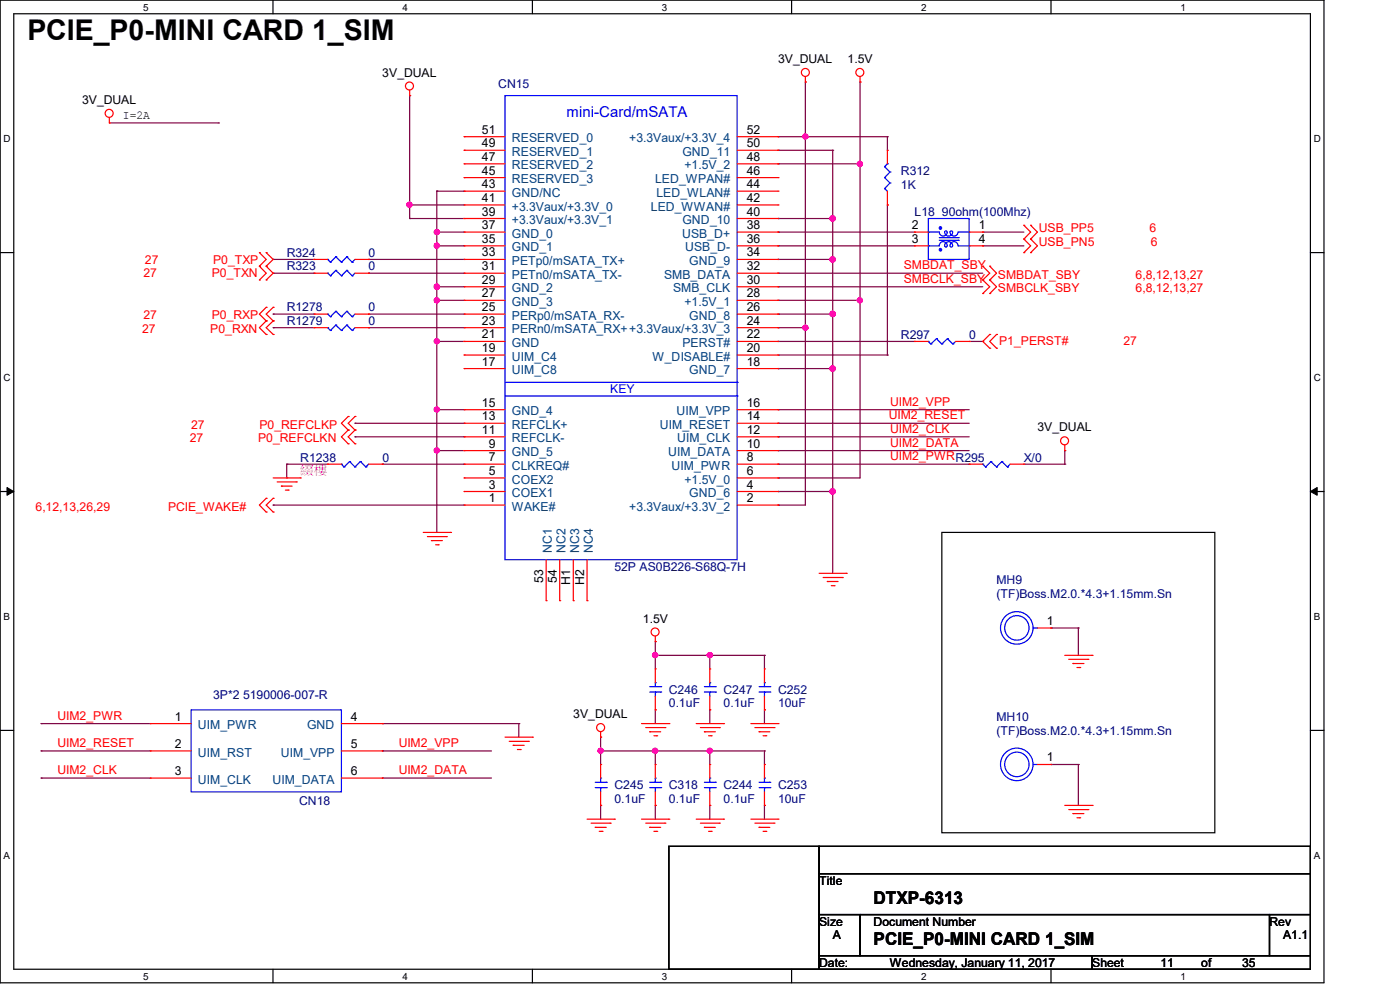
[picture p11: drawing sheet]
<svg xmlns="http://www.w3.org/2000/svg" width="297mm" height="210mm" viewBox="0 0 297 210" stroke-linecap="round" stroke-linejoin="round" font-family="sans-serif">
<path d="M0 0h280.9v208.5h-280.9zM2.9 2.9h275.1v202.7h-275.1z" fill="none" stroke="#000" stroke-width=".25"/>
<g fill="#fff">
<path d="M30.4 .3h1.1v2.4h-1.1z"/>
<path d="M30.4 205.9h1.1v2.3h-1.1z"/>
</g>
<path d="M57.9 0v2.9M57.9 205.6v2.9" fill="none" stroke="#000" stroke-width=".25"/>
<g fill="#fff">
<path d="M85.4 .3h1.1v2.4h-1.1z"/>
<path d="M85.4 205.9h1.1v2.3h-1.1z"/>
</g>
<path d="M112.9 0v2.9M112.9 205.6v2.9" fill="none" stroke="#000" stroke-width=".25"/>
<g fill="#fff">
<path d="M140.4 .3h1.2v2.4h-1.2z"/>
<path d="M140.4 205.9h1.2v2.3h-1.2z"/>
</g>
<path d="M167.9 0v2.9M167.9 205.6v2.9" fill="none" stroke="#000" stroke-width=".25"/>
<g fill="#fff">
<path d="M195.4 .3h1.2v2.4h-1.2z"/>
<path d="M195.4 205.9h1.2v2.3h-1.2z"/>
</g>
<path d="M223 0v2.9M223 205.6v2.9" fill="none" stroke="#000" stroke-width=".25"/>
<g fill="#fff">
<path d="M250.4 .3h1.2v2.4h-1.2z"/>
<path d="M250.4 205.9h1.2v2.3h-1.2z"/>
<path d="M.8 28.2h1.4v2.4h-1.4z"/>
<path d="M278.7 28.2h1.5v2.4h-1.5z"/>
<path d="M.8 78.9h1.4v2.3h-1.4z"/>
<path d="M278.7 78.9h1.5v2.3h-1.5z"/>
</g>
<path d="M0 53.6h2.9M278 53.6h2.9" fill="none" stroke="#000" stroke-width=".25"/>
<g fill="#fff">
<path d="M.8 129.6h1.3v2.3h-1.3z"/>
<path d="M278.7 129.6h1.4v2.3h-1.4z"/>
</g>
<path d="M0 104.3h2.9M278 104.3h2.9" fill="none" stroke="#000" stroke-width=".25"/>
<path d="M1.5 103.4l1.4 .9-1.4 .8zM278 104.3l1.4-.9v1.7z" fill="#000" stroke="#000" stroke-width=".21"/>
<g fill="#fff">
<path d="M.8 180.3h1.3v2.3h-1.3z"/>
<path d="M278.7 180.3h1.4v2.3h-1.4z"/>
</g>
<path d="M199.8 112.9h57.9v63.8h-57.9zM0 154.9h2.9M278 154.9h2.9M141.9 179.5h31.9v26.1h-31.9zM173.8 179.5h104.2v5.8h-104.2zM173.8 185.3h104.2v8.7h-104.2zM173.8 194h8.7v8.7h-8.7zM182.5 194h86.8v8.7h-86.8zM269.3 194h8.7v8.7h-8.7zM173.8 202.7h57.9v2.9h-57.9zM231.7 202.7h46.3v2.9h-46.3z" fill="none" stroke="#000" stroke-width=".25"/>
<g fill="none" stroke="#800040" stroke-width=".25">
<path d="M170.9 17.4h.1M170.9 17.4v89.7h-5.8M182.5 17.4h.1M182.5 17.4v84h-17.4M23.2 26.1h23.2M46.4 26.1h.1M86.9 20.3h.1M86.9 20.3v26.1M165.1 29h.1M165.1 31.9h.1M165.1 34.8h.1M165.1 29h23.2"/>
<path d="M165.1 31.9h11.6M165.1 34.8h17.4M170.9 29h.1M176.7 31.9h.1M176.7 31.9v89.7M182.5 34.8h.1M188.3 29h.1M188.3 29v2.9M58 55h.1M58 58h.1M58 55h8.6M58 58h8.6"/>
<path d="M78.2 55h.1M78.2 58h.1M78.2 55h20.3M78.2 58h20.3M86.9 43.5h.1M86.9 46.4h.1M86.9 43.5h11.6M86.9 46.4h11.6M92.7 40.6h.1M92.7 49.2h.1M92.7 52.2h.1M92.7 52.2h5.8"/>
<path d="M92.7 49.2h5.8M92.7 40.6h5.8M92.7 40.6v72.3M165.1 58h.1M165.1 52.2h.1M165.1 49.2h.1M165.1 46.4h.1M165.1 55h.1M165.1 55h11.6M165.1 58h43.4M165.1 52.2h28.9M165.1 49.2h28.9"/>
<path d="M165.1 46.4h11.6M176.7 46.4h.1M176.7 55h.1M188.3 43.5h.1M188.3 43.5v31.8M208.5 52.2h.1M208.5 49.2h.1M208.5 52.2h8.7M208.5 49.2h8.7M58 66.6h.1M58 69.5h.1M58 66.6h8.6"/>
<path d="M58 69.5h8.6M78.2 69.5h.1M78.2 66.6h.1M78.2 66.6h20.3M78.2 69.5h20.3M92.7 60.8h.1M92.7 63.7h.1M92.7 72.4h.1M92.7 72.4h5.8M92.7 60.8h5.8M92.7 63.7h5.8M165.1 72.4h.1"/>
<path d="M165.1 60.8h.1M165.1 69.5h.1M165.1 66.6h.1M165.1 78.2h.1M165.1 63.7h.1M165.1 66.6h11.6M165.1 69.5h5.8M165.1 72.4h28.9M165.1 60.8h43.4M165.1 63.7h17.4M165.1 78.2h11.6M165.1 75.3h23.2"/>
<path d="M170.9 69.5h.1M176.7 66.6h.1M176.7 78.2h.1M182.5 63.7h.1M188.3 75.3h.1M205.6 72.4h2.9M208.5 72.4h.1M60.8 98.5h.1M60.8 98.5h8.7M60.8 98.5v2.9M75.3 89.8h.1M75.3 92.7h.1"/>
<path d="M75.3 89.8h23.2M75.3 92.7h23.2M81.1 98.5h.1M81.1 98.5h17.4M92.7 95.6h.1M92.7 86.9h.1M92.7 95.6h5.8M92.7 86.9h5.8M165.1 95.6h.1M165.1 98.5h.1M165.1 86.9h.1M165.1 89.8h.1"/>
<path d="M165.1 92.7h.1M165.1 89.8h40.5M165.1 92.7h40.5M165.1 95.6h40.5M165.1 98.5h40.5M165.1 86.9h40.5M217.2 98.5h8.7M225.9 98.5h.1M225.9 95.6h.1M225.9 95.6v2.9M58 107.1h.1M58 107.1h40.5"/>
<path d="M60.8 101.4h.1M165.1 107.1h.1M165.1 104.3h.1M165.1 101.4h.1M165.1 104.3h11.6M176.7 104.3h.1M139 136.1h.1M139 139h.1M139 136.1v5.8M139 139h23.2M150.6 139h.1M150.6 139v2.9"/>
<path d="M162.2 139h.1M162.2 139v2.9M223 133.2h.1M223 133.2h5.8M228.8 133.2h.1M228.8 133.2v5.8M8.7 153.5h.1M8.7 159.3h.1M8.7 159.3h23.2M8.7 153.5h23.2M81.1 159.3h.1M81.1 153.5h.1"/>
<path d="M81.1 159.3h23.2M81.1 153.5h29M110.1 153.5h.1M110.1 153.5v2.9M127.4 159.3h.1M127.4 156.4h.1M127.4 159.3h34.8M127.4 156.4v5.8M139 150.6h.1M139 159.3h.1M139 150.6v2.9M139 159.3v2.9"/>
<path d="M150.6 150.6h.1M150.6 159.3h.1M150.6 150.6v2.9M150.6 159.3v2.9M162.2 150.6h.1M162.2 159.3h.1M162.2 150.6v2.9M162.2 159.3v2.9M8.7 165.1h.1M8.7 165.1h23.2M81.1 165.1h.1M81.1 165.1h23.2"/>
<path d="M127.4 170.9h.1M127.4 170.9v2.9M139 170.9h.1M139 170.9v2.9M150.6 170.9h.1M150.6 170.9v2.9M162.2 170.9h.1M162.2 170.9v2.9M223 162.2h.1M223 162.2h5.8M228.8 162.2h.1M228.8 162.2v8.7"/>
</g>
<g fill="#f0f" stroke="#f0f" stroke-width=".25">
<circle cx="150.6" cy="139" r=".54"/>
<circle cx="139" cy="139" r=".54"/>
<circle cx="150.6" cy="159.3" r=".54"/>
<circle cx="139" cy="159.3" r=".54"/>
<circle cx="127.4" cy="159.3" r=".54"/>
<circle cx="170.9" cy="29" r=".54"/>
<circle cx="170.9" cy="69.5" r=".54"/>
<circle cx="92.7" cy="95.5" r=".54"/>
<circle cx="92.7" cy="49.2" r=".54"/>
<circle cx="92.7" cy="60.8" r=".56"/>
<circle cx="92.7" cy="52.1" r=".54"/>
<circle cx="92.7" cy="63.7" r=".54"/>
<circle cx="92.7" cy="72.4" r=".54"/>
<circle cx="92.7" cy="86.9" r=".54"/>
<circle cx="176.6" cy="55" r=".57"/>
<circle cx="176.6" cy="46.3" r=".57"/>
<circle cx="176.6" cy="66.6" r=".57"/>
<circle cx="176.6" cy="104.2" r=".57"/>
<circle cx="86.9" cy="43.4" r=".54"/>
<circle cx="182.4" cy="63.7" r=".54"/>
<circle cx="182.4" cy="34.8" r=".54"/>
<circle cx="176.6" cy="78.2" r=".57"/>
</g>
<g fill="none" stroke="#f00" stroke-width=".25">
<path d="M86.9 19.1v1.2M170.9 17.4h.1M170.9 16.3v1.1M182.5 17.4h.1M182.5 16.3v1.1M23.2 26.1h.1M23.2 24.9v1.2M86.9 20.3h.1M98.5 37.7h.1M98.5 34.8h.1M98.5 31.9h.1M98.5 29h.1"/>
<path d="M98.5 37.7h8.6M98.5 34.8h8.6M98.5 31.9h8.6M98.5 29h8.6M156.4 37.7h8.7M156.4 34.8h8.7M156.4 31.9h8.7M156.4 29h8.7M165.1 37.7h.1M165.1 34.8h.1M165.1 31.9h.1M165.1 29h.1"/>
<path d="M188.3 31.9h.1M188.3 31.9v2.9M55 56.5h.1M55 53.6h.1M55 59.4h.1M55 53.6l1.5 1.4-1.5 1.5M55 56.5l1.5 1.5-1.5 1.4M56.5 53.6h.1M56.5 56.5h.1M56.5 59.4h.1M56.5 53.6l1.5 1.4-1.5 1.5M56.5 56.5l1.5 1.5-1.5 1.4"/>
<path d="M66.6 55h.1M66.6 58h.1M66.6 58h2.9M66.6 55h2.9M75.3 58h2.9M75.3 55h2.9M78.2 55h.1M78.2 58h.1M98.5 58h.1M98.5 55h.1M98.5 52.2h.1M98.5 49.2h.1"/>
<path d="M98.5 46.4h.1M98.5 43.5h.1M98.5 40.6h.1M98.5 49.2h8.6M98.5 52.2h8.6M98.5 58h8.6M98.5 55h8.6M98.5 46.4h8.6M98.5 43.5h8.6M98.5 40.6h8.6M156.4 49.2h8.7M156.4 52.2h8.7"/>
<path d="M156.4 58h8.7M156.4 55h8.7M156.4 46.4h8.7M156.4 43.5h8.7M156.4 40.6h8.7M165.1 58h.1M165.1 55h.1M165.1 52.2h.1M165.1 49.2h.1M165.1 46.4h.1M165.1 43.5h.1M165.1 40.6h.1"/>
<path d="M188.3 43.5h.1M188.3 40.6v2.9M194 49.2h.1M194 52.2h.1M194 49.2h2.9M194 52.2h2.9M205.6 49.2h2.9M205.6 52.2h2.9M208.5 56.5h.1M208.5 59.4h.1M208.5 52.2h.1M208.5 49.2h.1"/>
<path d="M208.5 56.5l1.5 1.5-1.5 1.4M208.5 59.4l1.5 1.4-1.5 1.5M210 56.5h.1M210 59.4h.1M210 56.5l1.4 1.5-1.4 1.4M210 59.4l1.4 1.4-1.4 1.5M217.2 50.7h.1M217.2 47.8h.1M217.2 53.6h.1M217.2 47.8l1.5 1.4-1.5 1.5M217.2 50.7l1.5 1.5-1.5 1.4M218.7 50.7h.1"/>
<path d="M218.7 47.8h.1M218.7 53.6h.1M218.7 50.7l1.4 1.5-1.4 1.4M218.7 47.8l1.4 1.4-1.4 1.5M56.5 68.1h.1M56.5 71h.1M56.5 65.2h.1M56.5 68.1l-1.5 1.4 1.5 1.5M56.5 65.2l-1.5 1.4 1.5 1.5M58 68.1h.1M58 71h.1M58 65.2h.1"/>
<path d="M58 68.1l-1.5 1.4 1.5 1.5M58 65.2l-1.5 1.4 1.5 1.5M66.6 66.6h.1M66.6 69.5h.1M66.6 66.6h2.9M66.6 69.5h2.9M75.3 66.6h2.9M75.3 69.5h2.9M78.2 66.6h.1M78.2 69.5h.1M98.5 78.2h.1M98.5 75.3h.1"/>
<path d="M98.5 72.4h.1M98.5 69.5h.1M98.5 66.6h.1M98.5 63.7h.1M98.5 60.8h.1M98.5 66.6h8.6M98.5 78.2h8.6M98.5 75.3h8.6M98.5 72.4h8.6M98.5 69.5h8.6M98.5 63.7h8.6M98.5 60.8h8.6"/>
<path d="M156.4 66.6h8.7M156.4 78.2h8.7M156.4 75.3h8.7M156.4 72.4h8.7M156.4 69.5h8.7M156.4 63.7h8.7M156.4 60.8h8.7M165.1 78.2h.1M165.1 75.3h.1M165.1 72.4h.1M165.1 69.5h.1M165.1 66.6h.1"/>
<path d="M165.1 63.7h.1M165.1 60.8h.1M194 72.4h.1M194 72.4h2.9M202.7 72.4h2.9M205.6 72.4h.1M208.5 62.3h.1M210 62.3h.1M210 71h.1M210 73.9h.1M210 71l-1.5 1.4 1.5 1.5M211.4 73.9h.1"/>
<path d="M211.4 71h.1M211.4 71l-1.4 1.4 1.4 1.5M69.5 98.5h.1M69.5 98.5h2.9M73.9 91.2h.1M73.9 94.1h.1M73.9 88.3h.1M73.9 91.2l-1.5 1.5 1.5 1.4M73.9 88.3l-1.5 1.5 1.5 1.4M75.3 91.2h.1M75.3 94.1h.1M75.3 88.3h.1"/>
<path d="M75.3 91.2l-1.4 1.5 1.4 1.4M75.3 88.3l-1.4 1.5 1.4 1.4M78.2 98.5h2.9M81.1 98.5h.1M98.5 98.5h.1M98.5 95.6h.1M98.5 92.7h.1M98.5 89.8h.1M98.5 86.9h.1M98.5 98.5h8.6M98.5 95.6h8.6M98.5 92.7h8.6"/>
<path d="M98.5 89.8h8.6M98.5 86.9h8.6M156.4 98.5h8.7M156.4 95.6h8.7M156.4 92.7h8.7M156.4 89.8h8.7M156.4 86.9h8.7M165.1 98.5h.1M165.1 95.6h.1M165.1 92.7h.1M165.1 89.8h.1M165.1 86.9h.1"/>
<path d="M205.6 98.5h.1M205.6 98.5h2.9M214.3 98.5h2.9M217.2 98.5h.1M225.9 95.6h.1M225.9 94.4v1.2M56.5 105.7h.1M56.5 108.6h.1M56.5 105.7l-1.5 1.4 1.5 1.5M58 105.7h.1M58 108.6h.1M58 101.4h5.7"/>
<path d="M58 105.7l-1.5 1.4 1.5 1.5M58.8 102.2h4.1M59.7 103.1h.1M59.7 103.1h2.3M60.5 104h.6M61.1 104h.1M62.9 102.2h.1M63.7 101.4h.1M89.8 112.9h5.8M90.7 113.8h4M91.5 114.7h.1M91.5 114.7h2.4"/>
<path d="M92.4 115.6h.6M93 115.6h.1M94.7 113.8h.1M95.6 112.9h.1M98.5 107.1h.1M98.5 104.3h.1M98.5 101.4h.1M98.5 101.4h8.6M98.5 107.1h8.6M98.5 104.3h8.6M115.9 118.7v8.7M118.7 118.7v8.7"/>
<path d="M121.6 118.7v8.7M124.5 118.7v8.7M156.4 101.4h8.7M156.4 107.1h8.7M156.4 104.3h8.7M165.1 107.1h.1M165.1 104.3h.1M165.1 101.4h.1M115.9 127.4h.1M118.7 127.4h.1M121.6 127.4h.1M124.5 127.4h.1"/>
<path d="M139 136.1h.1M139 135v1.1M173.8 121.6h5.7M174.6 122.5h4.1M175.5 123.4h.1M175.5 123.4h2.3M176.4 124.2h.6M177 124.2h.1M178.7 122.5h.1M179.5 121.6h.1M220.1 133.2h2.9M223 133.2h.1"/>
<path d="M225.9 139h5.8M226.7 139.9h4.1M230.8 139.9h.1M231.7 139h.1M31.9 153.5h.1M31.9 159.3h.1M31.9 153.5h8.7M31.9 159.3h8.7M72.4 153.5h8.7M72.4 159.3h8.7M81.1 153.5h.1M81.1 159.3h.1"/>
<path d="M107.1 156.4h5.8M108 157.3h4.1M108.9 158.1h.1M108.9 158.1h2.3M109.8 159h.6M110.4 159h.1M112.1 157.3h.1M112.9 156.4h.1M127.4 156.4h.1M127.4 155.2v1.2M136.1 153.5h5.8M137 154.3h4.1"/>
<path d="M137.8 155.2h.1M137.8 155.2h2.4M138.7 156.1h.6M139 150.6h.1M139 141.9h.1M139 141.9v2.9M139 147.7v2.9M139.3 156.1h.1M141.1 154.3h.1M141.9 153.5h.1M147.7 153.5h5.8M148.6 154.3h4"/>
<path d="M149.4 155.2h.1M149.4 155.2h2.4M150.3 156.1h.6M150.6 150.6h.1M150.6 141.9h.1M150.6 141.9v2.9M150.6 147.7v2.9M150.9 156.1h.1M152.6 154.3h.1M153.5 153.5h.1M159.3 153.5h5.8M160.1 154.3h4.1"/>
<path d="M161 155.2h.1M161 155.2h2.3M161.9 156.1h.6M162.2 150.6h.1M162.2 141.9h.1M162.2 141.9v2.9M162.2 147.7v2.9M162.5 156.1h.1M164.2 154.3h.1M165.1 153.5h.1M227.6 140.8h.1M227.6 140.8h2.4"/>
<path d="M228.5 141.6h.6M229.1 141.6h.1M31.9 165.1h.1M31.9 165.1h8.7M72.4 165.1h8.7M81.1 165.1h.1M124.5 173.8h5.8M125.4 174.6h4.1M126.3 175.5h.1M126.3 175.5h2.3M127.1 176.4h.6M127.4 170.9h.1"/>
<path d="M127.4 162.2h.1M127.4 162.2v2.9M127.4 168v2.9M127.7 176.4h.1M129.5 174.6h.1M130.3 173.8h.1M136.1 173.8h5.8M137 174.6h4.1M137.8 175.5h.1M137.8 175.5h2.4M138.7 176.4h.6M139 170.9h.1"/>
<path d="M139 162.2h.1M139 162.2v2.9M139 168v2.9M139.3 176.4h.1M141.1 174.6h.1M141.9 173.8h.1M147.7 173.8h5.8M148.6 174.6h4M149.4 175.5h.1M149.4 175.5h2.4M150.3 176.4h.6M150.6 170.9h.1"/>
<path d="M150.6 162.2h.1M150.6 162.2v2.9M150.6 168v2.9M150.9 176.4h.1M152.6 174.6h.1M153.5 173.8h.1M159.3 173.8h5.8M160.1 174.6h4.1M161 175.5h.1M161 175.5h2.3M161.9 176.4h.6M162.2 170.9h.1"/>
<path d="M162.2 162.2h.1M162.2 162.2v2.9M162.2 168v2.9M162.5 176.4h.1M164.2 174.6h.1M165.1 173.8h.1M220.1 162.2h2.9M223 162.2h.1M225.9 170.9h5.8M226.7 171.7h4.1M227.6 172.6h.1M227.6 172.6h2.4"/>
<path d="M228.5 173.5h.6M229.1 173.5h.1M230.8 171.7h.1M231.7 170.9h.1"/>
<circle cx="86.9" cy="18.2" r=".85"/>
<circle cx="170.9" cy="15.4" r=".85"/>
<circle cx="182.4" cy="15.4" r=".85"/>
<circle cx="23.2" cy="24" r=".85"/>
<circle cx="225.8" cy="93.5" r=".85"/>
<circle cx="139" cy="134.1" r=".85"/>
<circle cx="127.4" cy="154.3" r=".85"/>
</g>
<g fill="none" stroke="#00f" stroke-width=".25">
<path d="M107.1 20.3h49.3v98.4h-49.3zM187.7 35.3h.1M187.7 37.7h.1M187.7 35.3l1.1 1.2M187.7 37.7l1.1 1.1M188.3 34.8h.1M188.3 34.8l-.6 .5M188.8 38.8h.1M188.8 36.5h.1M188.8 38.8l-1.1 1.2M188.8 36.5l-1.1 1.2M69.5 55h.1"/>
<path d="M69.5 58h.1M69.5 55l.6 .6M69.5 58l.6 .5M70.1 55.6h.1M70.1 58.5h.1M71.2 54.5h.1M71.2 57.4h.1M71.2 54.5l-1.1 1.1M71.2 54.5l1.2 1.1M71.2 57.4l-1.1 1.1M71.2 57.4l1.2 1.1M72.4 55.6h.1"/>
<path d="M72.4 58.5h.1M73.6 54.5h.1M73.6 57.4h.1M73.6 54.5l1.1 1.1M73.6 54.5l-1.2 1.1M73.6 57.4l1.1 1.1M73.6 57.4l-1.2 1.1M74.7 55.6h.1M74.7 58.5h.1M75.3 55l-.6 .6M75.3 58l-.6 .5M187.7 40h.1"/>
<path d="M187.7 40l.6 .6M196.9 46.4h8.7v8.6h-8.7zM196.9 52.2h.1M196.9 49.2h.1M199.3 50.4h4M199.3 51h4M203.2 52.2a.81 .81 0 0 0-.9-.9 .81 .81 0 0 0-.6 1.1h.3a.78 .78 0 0 0-.7-1.1 .78 .78 0 0 0-.8 1.1h.3a.81 .81 0 0 0-.6-1.1 .81 .81 0 0 0-.9 .9h-2.4M203.2 49.2a.81 .81 0 0 1-.9 .9 .81 .81 0 0 1-.6-1.1h.3a.77 .77 0 0 1-.7 1.1 .77 .77 0 0 1-.8-1.1h.3a.81 .81 0 0 1-.6 1.1 .81 .81 0 0 1-.9-.9h-2.4M203.3 50.4h.1M203.3 51h.1M203.3 52.2h2.3M203.3 49.2h2.3"/>
<path d="M205.6 49.2h.1M205.6 52.2h.1M69.5 66.6h.1M69.5 69.5h.1M69.5 66.6l.6 .6M69.5 69.5l.6 .6M70.1 67.2h.1M70.1 70.1h.1M71.2 66h.1M71.2 69h.1M71.2 66l-1.1 1.2M71.2 66l1.2 1.2"/>
<path d="M71.2 69l-1.1 1.1M71.2 69l1.2 1.1M72.4 67.2h.1M72.4 70.1h.1M73.6 66h.1M73.6 69h.1M73.6 66l1.1 1.2M73.6 66l-1.2 1.2M73.6 69l1.1 1.1M73.6 69l-1.2 1.1M74.7 67.2h.1M74.7 70.1h.1"/>
<path d="M75.3 66.6l-.6 .6M75.3 69.5l-.6 .6M196.9 72.4h.1M196.9 72.4l.6 .6M197.5 73h.1M198.7 71.8h.1M198.7 71.8l-1.2 1.2M198.7 71.8l1.1 1.2M199.8 73h.1M201 71.8h.1M201 71.8l1.1 1.2M201 71.8l-1.2 1.2"/>
<path d="M202.1 73h.1M202.7 72.4l-.6 .6M72.4 98.5h.1M72.4 98.5l.6 .6M73 99.1h.1M74.2 97.9h.1M74.2 97.9l-1.2 1.2M74.2 97.9l1.1 1.2M75.3 99.1h.1M76.5 97.9h.1M76.5 97.9l1.1 1.2M76.5 97.9l-1.2 1.2"/>
<path d="M77.6 99.1h.1M78.2 98.5l-.6 .6M107.1 84h49.3M107.1 81.1h49.3M156.4 84h.1M156.4 81.1h.1M208.5 98.5h.1M208.5 98.5l.6 .6M209.1 99.1h.1M210.2 97.9h.1M210.2 97.9l-1.1 1.2M210.2 97.9l1.2 1.2"/>
<path d="M211.4 99.1h.1M212.6 97.9h.1M212.6 97.9l1.1 1.2M212.6 97.9l-1.2 1.2M213.7 99.1h.1M214.3 98.5l-.6 .6M219.2 133.2h.1M219.2 133.2h.9M40.6 150.6h31.8v17.4h-31.8zM137.8 145.7h2.4M137.8 146.8h2.4M139 144.8h.1"/>
<path d="M139 146.8h.1M139 144.8v.9M139 146.8v.9M140.2 145.7h.1M140.2 146.8h.1M149.4 145.7h2.4M149.4 146.8h2.4M150.6 144.8h.1M150.6 146.8h.1M150.6 144.8v.9M150.6 146.8v.9M151.8 145.7h.1"/>
<path d="M151.8 146.8h.1M161 145.7h2.3M161 146.8h2.3M162.2 144.8h.1M162.2 146.8h.1M162.2 144.8v.9M162.2 146.8v.9M163.3 145.7h.1M163.3 146.8h.1M126.3 165.9h2.3M126.3 167.1h2.3M127.4 165.1h.1"/>
<path d="M127.4 167.1h.1M127.4 165.1v.8M127.4 167.1v.9M128.6 165.9h.1M128.6 167.1h.1M137.8 165.9h2.4M137.8 167.1h2.4M139 165.1h.1M139 167.1h.1M139 165.1v.8M139 167.1v.9M140.2 165.9h.1"/>
<path d="M140.2 167.1h.1M149.4 165.9h2.4M149.4 167.1h2.4M150.6 165.1h.1M150.6 167.1h.1M150.6 165.1v.8M150.6 167.1v.9M151.8 165.9h.1M151.8 167.1h.1M161 165.9h2.3M161 167.1h2.3M162.2 165.1h.1"/>
<path d="M162.2 167.1h.1M162.2 165.1v.8M162.2 167.1v.9M163.3 165.9h.1M163.3 167.1h.1M219.2 162.2h.1M219.2 162.2h.9"/>
<circle cx="215.7" cy="133.2" r="3.5"/>
<circle cx="215.7" cy="133.2" r="2.59"/>
<circle cx="215.7" cy="162.2" r="3.5"/>
<circle cx="215.7" cy="162.2" r="2.59"/>
</g>
<g fill="#00f" stroke="#00f" stroke-width=".25">
<circle cx="199.5" cy="48.4" r=".27"/>
<circle cx="199.5" cy="53" r=".27"/>
</g>
<text font-size="6.1" x="5.8" y="8.6">PCIE_P0-MINI CARD 1_SIM</text>
<g font-size="3.7">
<text x="185.3" y="191.7">DTXP-6313</text>
<text x="185.3" y="200.4">PCIE_P0-MINI CARD 1_SIM</text>
</g>
<text font-size="3.2" fill="#00f" x="120.2" y="24.8">mini-Card/mSATA</text>
<g font-size="2.6">
<text x="81.1" y="16.3">3V_DUAL</text>
<text x="165.1" y="13.4">3V_DUAL</text>
<text x="179.8" y="13.4">1.5V</text>
<text x="17.4" y="22.1">3V_DUAL</text>
<text x="26.1" y="25.3">I=2A</text>
<text x="102.2" y="28.4">51</text>
<text x="158.4" y="28.4">52</text>
<text x="102.2" y="34.1">47</text>
<text x="102.2" y="31.2">49</text>
<text x="158.4" y="34.1">48</text>
<text x="158.4" y="31.2">50</text>
<text x="102.2" y="39.9">43</text>
<text x="102.2" y="37">45</text>
<text x="158.4" y="39.9">44</text>
<text x="158.4" y="37">46</text>
<text x="102.2" y="45.7">39</text>
<text x="102.2" y="42.8">41</text>
<text x="158.4" y="45.7">40</text>
<text x="158.4" y="42.8">42</text>
<text x="102.2" y="51.5">35</text>
<text x="102.2" y="48.6">37</text>
<text x="158.4" y="51.5">36</text>
<text x="158.4" y="48.6">38</text>
<text x="193.5" y="48.6">2</text>
<text x="193.5" y="51.5">3</text>
<text x="207.6" y="51.5">4</text>
<text x="207.6" y="48.6">1</text>
<text x="102.2" y="57.3">31</text>
<text x="102.2" y="54.4">33</text>
<text x="158.4" y="57.3">32</text>
<text x="158.4" y="54.4">34</text>
<text x="102.2" y="66">25</text>
<text x="102.2" y="63.1">27</text>
<text x="102.2" y="60.2">29</text>
<text x="158.4" y="66">26</text>
<text x="158.4" y="63.1">28</text>
<text x="158.4" y="60.2">30</text>
<text x="102.2" y="71.8">21</text>
<text x="102.2" y="68.9">23</text>
<text x="158.4" y="71.8">22</text>
<text x="158.4" y="68.9">24</text>
<text x="102.2" y="77.6">17</text>
<text x="102.2" y="74.7">19</text>
<text x="158.4" y="77.6">18</text>
<text x="158.4" y="74.7">20</text>
<text x="102.2" y="89.2">13</text>
<text x="102.2" y="86.3">15</text>
<text x="158.4" y="89.2">14</text>
<text x="158.4" y="86.3">16</text>
<text x="102.2" y="92">11</text>
<text x="103.7" y="95">9</text>
<text x="158.4" y="95">10</text>
<text x="158.4" y="92">12</text>
<text x="220.1" y="91.5">3V_DUAL</text>
<text x="103.7" y="100.8">5</text>
<text x="103.7" y="97.8">7</text>
<text x="158.4" y="100.8">6</text>
<text x="158.4" y="97.8">8</text>
<text x="103.7" y="106.5">1</text>
<text x="103.7" y="103.6">3</text>
<text x="158.4" y="106.5">2</text>
<text x="158.4" y="103.6">4</text>
<text x="115.2" y="123.7" transform="rotate(-90 115.2 123.7)">53</text>
<text x="118.1" y="123.7" transform="rotate(-90 118.1 123.7)">54</text>
<text x="121" y="124.1" transform="rotate(-90 121 124.1)">H1</text>
<text x="123.9" y="124.1" transform="rotate(-90 123.9 124.1)">H2</text>
<text x="136.4" y="132.1">1.5V</text>
<text x="222.1" y="132.6">1</text>
<text x="37.1" y="152.9">1</text>
<text x="74.5" y="152.9">4</text>
<text x="121.6" y="152.4">3V_DUAL</text>
<text x="37.1" y="158.7">2</text>
<text x="74.5" y="158.7">5</text>
<text x="222.1" y="161.5">1</text>
<text x="37.1" y="164.4">3</text>
<text x="74.5" y="164.4">6</text>
<text x="173.8" y="187.7">Title</text>
<text x="173.8" y="196.3">Size</text>
<text x="185.3" y="196.3">Document Number</text>
<text x="269.3" y="196.3">Rev</text>
<text x="176.7" y="199.3">A</text>
<text x="272.2" y="199.3">A1.1</text>
<text x="173.8" y="205.1">Date:</text>
<text x="188.8" y="205.1">Wednesday, January 11, 2017</text>
<text x="231.7" y="205.1">Sheet</text>
<text x="246.2" y="205.1">11</text>
<text x="254.8" y="205.1">of</text>
<text x="263.5" y="205.1">35</text>
</g>
<g font-size="2.6" fill="#000080">
<text x="105.7" y="18.6">CN15</text>
<text x="191.1" y="37.1">R312</text>
<text x="191.1" y="40">1K</text>
<text x="194" y="45.8">L18 90ohm(100Mhz)</text>
<text x="60.8" y="54.5">R324</text>
<text x="60.8" y="57.4">R323</text>
<text x="78.2" y="54.5">0</text>
<text x="78.2" y="57.4">0</text>
<text x="60.8" y="66">R1278</text>
<text x="60.8" y="69">R1279</text>
<text x="78.2" y="66">0</text>
<text x="78.2" y="69">0</text>
<text x="191.1" y="71.8">R297</text>
<text x="205.6" y="71.8">0</text>
<text x="63.7" y="97.9">R1238</text>
<text x="81.1" y="97.9">0</text>
<text x="217.2" y="97.9">X/0</text>
<text x="130.3" y="121.1">52P AS0B226-S68Q-7H</text>
<text x="211.4" y="124">MH9</text>
<text x="211.4" y="126.9">(TF)Boss.M2.0.*4.3+1.15mm.Sn</text>
<text x="45.2" y="148.3">3P*2 5190006-007-R</text>
<text x="141.9" y="147.1">C246</text>
<text x="153.5" y="147.1">C247</text>
<text x="165.1" y="147.1">C252</text>
<text x="141.9" y="150">0.1uF</text>
<text x="153.5" y="150">0.1uF</text>
<text x="165.1" y="150">10uF</text>
<text x="211.4" y="152.9">MH10</text>
<text x="211.4" y="155.8">(TF)Boss.M2.0.*4.3+1.15mm.Sn</text>
<text x="130.3" y="167.4">C245</text>
<text x="141.9" y="167.4">C318</text>
<text x="153.5" y="167.4">C244</text>
<text x="165.1" y="167.4">C253</text>
<text x="63.5" y="170.9">CN18</text>
<text x="130.3" y="170.3">0.1uF</text>
<text x="141.9" y="170.3">0.1uF</text>
<text x="153.5" y="170.3">0.1uF</text>
<text x="165.1" y="170.3">10uF</text>
</g>
<g font-size="2.6" fill="#004080">
<text x="108.6" y="35.9">RESERVED_2</text>
<text x="108.6" y="33.1">RESERVED_1</text>
<text x="108.6" y="30.2">RESERVED_0</text>
<text x="133.5" y="30.2">+3.3Vaux/+3.3V_4</text>
<text x="144.8" y="33.1">GND_11</text>
<text x="145.2" y="35.9">+1.5V_2</text>
<text x="108.6" y="41.7">GND/NC</text>
<text x="108.6" y="38.9">RESERVED_3</text>
<text x="139" y="38.9">LED_WPAN#</text>
<text x="139.3" y="41.7">LED_WLAN#</text>
<text x="108.6" y="47.5">+3.3Vaux/+3.3V_1</text>
<text x="108.6" y="44.7">+3.3Vaux/+3.3V_0</text>
<text x="138.1" y="44.7">LED_WWAN#</text>
<text x="144.8" y="47.5">GND_10</text>
<text x="108.6" y="53.3">GND_1</text>
<text x="108.6" y="50.4">GND_0</text>
<text x="144.7" y="50.4">USB_D+</text>
<text x="145.3" y="53.3">USB_D-</text>
<text x="108.6" y="59.1">PETn0/mSATA_TX-</text>
<text x="108.6" y="56.2">PETp0/mSATA_TX+</text>
<text x="140.9" y="59.1">SMB_DATA</text>
<text x="146.2" y="56.2">GND_9</text>
<text x="108.6" y="64.9">GND_3</text>
<text x="108.6" y="62">GND_2</text>
<text x="142.8" y="62">SMB_CLK</text>
<text x="145.2" y="64.9">+1.5V_1</text>
<text x="108.6" y="70.7">PERn0/mSATA_RX++3.3Vaux/+3.3V_3</text>
<text x="108.6" y="67.8">PERp0/mSATA_RX-</text>
<text x="146.2" y="67.8">GND_8</text>
<text x="108.6" y="76.5">UIM_C4</text>
<text x="108.6" y="73.6">GND</text>
<text x="138.4" y="76.5">W_DISABLE#</text>
<text x="144.8" y="73.6">PERST#</text>
<text x="108.6" y="79.4">UIM_C8</text>
<text x="146.2" y="79.4">GND_7</text>
<text x="108.6" y="88.1">GND_4</text>
<text x="143.5" y="88.1">UIM_VPP</text>
<text x="108.6" y="93.9">REFCLK-</text>
<text x="108.6" y="91">REFCLK+</text>
<text x="140" y="91">UIM_RESET</text>
<text x="143.6" y="93.9">UIM_CLK</text>
<text x="108.6" y="99.7">CLKREQ#</text>
<text x="108.6" y="96.8">GND_5</text>
<text x="141.7" y="96.8">UIM_DATA</text>
<text x="142.5" y="99.7">UIM_PWR</text>
<text x="108.6" y="105.5">COEX1</text>
<text x="108.6" y="102.6">COEX2</text>
<text x="145.2" y="102.6">+1.5V_0</text>
<text x="146.2" y="105.5">GND_6</text>
<text x="108.6" y="108.3">WAKE#</text>
<text x="133.5" y="108.3">+3.3Vaux/+3.3V_2</text>
<text x="117.1" y="117.3" transform="rotate(-90 117.1 117.3)">NC1</text>
<text x="120" y="117.3" transform="rotate(-90 120 117.3)">NC2</text>
<text x="122.9" y="117.3" transform="rotate(-90 122.9 117.3)">NC3</text>
<text x="125.8" y="117.3" transform="rotate(-90 125.8 117.3)">NC4</text>
<text x="42" y="154.7">UIM_PWR</text>
<text x="65.2" y="154.7">GND</text>
<text x="42" y="160.5">UIM_RST</text>
<text x="59.6" y="160.5">UIM_VPP</text>
<text x="42" y="166.2">UIM_CLK</text>
<text x="57.8" y="166.2">UIM_DATA</text>
</g>
<g font-size="2.6" fill="#f00">
<text x="220.4" y="49.3">USB_PP5</text>
<text x="220.4" y="52.2">USB_PN5</text>
<text x="243.8" y="49.3">6</text>
<text x="244.1" y="52.2">6</text>
<text x="30.4" y="58.8">27</text>
<text x="30.7" y="55.9">27</text>
<text x="44.9" y="58.8">P0_TXN</text>
<text x="45.2" y="55.9">P0_TXP</text>
<text x="191.7" y="57.2">SMBDAT_SBY</text>
<text x="211.7" y="59.1">SMBDAT_SBY</text>
<text x="240.9" y="59.1">6,8,12,13,27</text>
<text x="191.7" y="60">SMBCLK_SBY</text>
<text x="211.7" y="62">SMBCLK_SBY</text>
<text x="240.9" y="62">6,8,12,13,27</text>
<text x="30.1" y="70.7">27</text>
<text x="30.4" y="67.8">27</text>
<text x="44.6" y="70.7">P0_RXN</text>
<text x="44.9" y="67.8">P0_RXP</text>
<text x="212" y="73.3">P1_PERST#</text>
<text x="238.3" y="73.3">27</text>
<text x="188.6" y="89">UIM2_RESET</text>
<text x="188.8" y="86.1">UIM2_VPP</text>
<text x="40.3" y="93.9">27</text>
<text x="40.6" y="91">27</text>
<text x="54.7" y="93.9">P0_REFCLKN</text>
<text x="55" y="91">P0_REFCLKP</text>
<text x="188.8" y="94.8">UIM2_DATA</text>
<text x="188.8" y="91.9">UIM2_CLK</text>
<text x="188.8" y="97.7">UIM2_PWRR295</text>
<text x="7.5" y="108.3">6,12,13,26,29</text>
<text x="35.6" y="108.3">PCIE_WAKE#</text>
<text x="12.2" y="152.7">UIM2_PWR</text>
<text x="12.2" y="158.5">UIM2_RESET</text>
<text x="84.6" y="158.5">UIM2_VPP</text>
<text x="12.2" y="164.3">UIM2_CLK</text>
<text x="84.6" y="164.3">UIM2_DATA</text>
</g>
<text font-size="2.6" fill="#00f" x="129.5" y="83.4">KEY</text>
<text font-size="2.6" fill="#f0f" x="63.7" y="100.5">綴樓</text>
<g font-size="2.1">
<text x="30.4" y="2.2">5</text>
<text x="85.4" y="2.2">4</text>
<text x="140.4" y="2.2">3</text>
<text x="195.4" y="2.2">2</text>
<text x="250.4" y="2.2">1</text>
<text x=".8" y="30.1">D</text>
<text x="278.7" y="30.1">D</text>
<text x=".8" y="80.8">C</text>
<text x="278.7" y="80.8">C</text>
<text x=".8" y="131.5">B</text>
<text x="278.7" y="131.5">B</text>
<text x=".8" y="182.2">A</text>
<text x="278.7" y="182.2">A</text>
<text x="30.4" y="207.8">5</text>
<text x="85.4" y="207.8">4</text>
<text x="140.4" y="207.8">3</text>
<text x="195.4" y="207.8">2</text>
<text x="250.4" y="207.8">1</text>
</g>
</svg>
